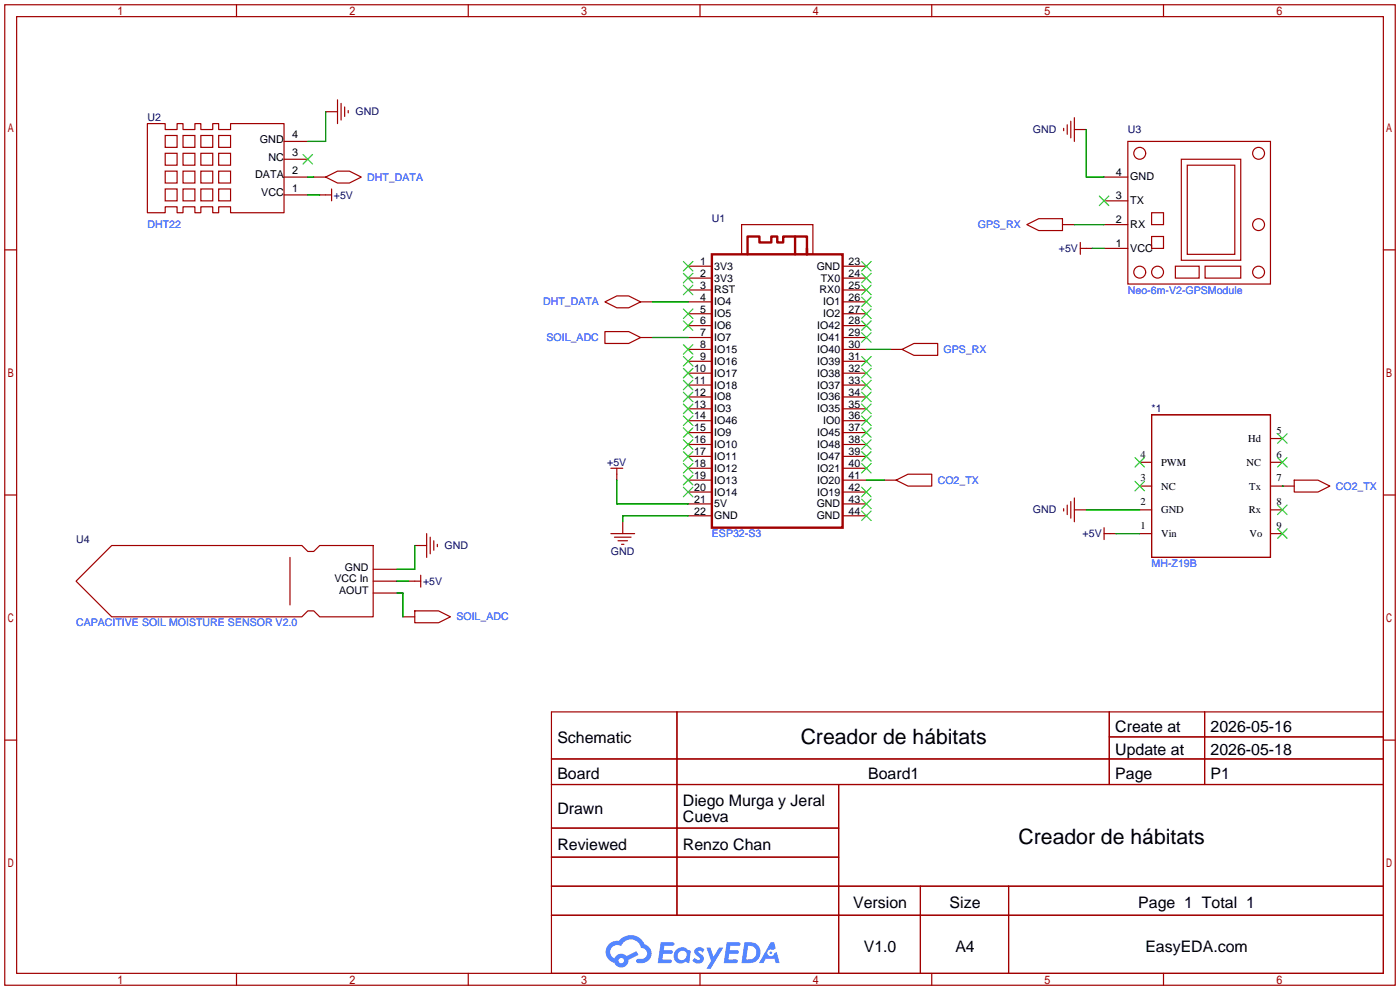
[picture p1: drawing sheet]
<svg xmlns="http://www.w3.org/2000/svg" width="299mm" height="212mm" viewBox="0 0 299 212" stroke-linecap="round" stroke-linejoin="round" font-family="sans-serif">
<g fill="none" stroke="#a10000" stroke-width=".25">
<path d="M1 1h297.2v209.6h-297.2zM3.6 3.6h292.1v204.4h-292.1zM50.5 1v2.6M100.1 1v2.6M149.6 1v2.6M199.1 1v2.6M248.7 1v2.6M1 53.4h2.6M295.7 53.4h2.5M1 105.8h2.6M295.7 105.8h2.5M1 158.2h2.6"/>
<path d="M117.9 152.1h177.8v55.9h-177.8zM144.7 152.1v43.5M237.1 152.1v15.6M237.1 157.5h58.6M257.5 152.1v15.6M295.7 158.2h2.5M117.9 162.2h177.8M117.9 167.7h177.8M117.9 177h61.3M179.2 167.7v40.3M117.9 189.4h177.8M117.9 183.2h61.3"/>
<path d="M117.9 195.6h177.8M196.7 189.4v18.6M215.6 189.4v18.6M50.5 208v2.6M100.1 208v2.6M149.6 208v2.6M199.1 208v2.6M248.7 208v2.6"/>
</g>
<g fill="#5487ff">
<path d="M148.7 202.7a1.3 1.3 0 0 1 1.9 .3l-.4 .6a.54 .54 0 0 0-1-.2l.2 .2a1.28 1.28 0 0 1 .7 2 1.53 1.53 0 0 1-2.1-.3l.5-.6 .8 .5a.31 .31 0 0 0 .3-.3 .31 .31 0 0 0-.3-.4 1.12 1.12 0 0 1-.6-1.8z"/>
<path d="M151 202.5h.8l.7 2 1.2-2h.9l-2.7 4.6h-.9l1-1.7z"/>
<path d="M141.2 201.4h1.6a1.31 1.31 0 0 1 1.3 .2 .4 .4 0 0 1-.4 .5l-1.7 .1-.1 .9h1.6a.4 .4 0 0 1 .3 .4 .4 .4 0 0 1-.4 .4h-1.7l-.1 1.2h1.3a.46 .46 0 0 1 .5 0 .46 .46 0 0 1 .2 .5l-.4 .2h-2.6z"/>
<path d="M155.3 201.4h1.6a1.32 1.32 0 0 1 1.3 .2 .39 .39 0 0 1-.4 .5l-1.7 .1-.1 .9h1.6a.4 .4 0 0 1 .3 .4 .4 .4 0 0 1-.4 .4h-1.7l-.1 1.2h1.3a.46 .46 0 0 1 .6 0 .46 .46 0 0 1 .1 .5l-.4 .2h-2.6z"/>
<path d="M164.7 201.4h.8l.3 1.3-.6 .4a.75 .75 0 0 0-1.2 .3 .75 .75 0 0 0 .5 1 .75 .75 0 0 0 1-.7l.5-.2 .6 2.3h-.8l-.3-.9h-1.8l-.6 .9h-.9z"/>
<path d="M159.1 201.4l-.6 4.4h1.4a2.27 2.27 0 0 0 2.6-2.2 2.27 2.27 0 0 0-2.7-2.2zM159.9 202.1a1.5 1.5 0 0 1 1.8 1.6 1.5 1.5 0 0 1-1.9 1.4h-.3z"/>
<path d="M144.5 203a1.6 1.6 0 0 0-.3 2.3 1.6 1.6 0 0 0 2.3 .2l.8 .3 .3-2.4-.1-.3-.5-.1a1.58 1.58 0 0 0-2.5 0zM145.1 203.5a.98 .98 0 0 1 1.6 .4 .98 .98 0 0 1-1 1.3 .94 .94 0 0 1-.9-.7 .94 .94 0 0 1 .3-1z"/>
<path d="M130.2 201.8a2.37 2.37 0 0 0 1.1 4 1.54 1.54 0 0 0 1.8 1 1.54 1.54 0 0 0 1.2-1.6l2.2-1.1-.5-.8-2.1 1a1.57 1.57 0 0 0-2.6 .5 1.5 1.5 0 0 1-.7-2.1 1.5 1.5 0 0 1 2.2-.5 2.23 2.23 0 0 1 2.3-1.4 2.23 2.23 0 0 1 1.9 1.8 1.16 1.16 0 0 1 1.3 1.1 1.16 1.16 0 0 1-1.1 1.2h-.7a.47 .47 0 0 0-.6 .4 .47 .47 0 0 0 .5 .5 2.17 2.17 0 0 0 2.5-.9 2.17 2.17 0 0 0-.4-2.7l-.8-.4a3.2 3.2 0 0 0-5.4-.7l-1.1 .1zM132.2 205.3a.6 .6 0 0 1 1.2 0 .6 .6 0 0 1-1.2 0z"/>
<circle cx="164.7" cy="203.6" r=".28"/>
</g>
<path d="M152.1 54.4h28v58.4h-28zM169.9 50.5v3.9M172.5 53.1v1.3v-3.9h-5.1v1.3h-1.3v-1.3h-1.3v1.3h-2.5v-1.3h-2.5v3.9" fill="none" stroke="#a10000" stroke-width=".51"/>
<g fill="none" stroke="#a10000" stroke-width=".25">
<path d="M31.5 26.4h3.8v1.3h2.5v-1.3h1.3v1.3h2.6v-1.3h1.2v1.3h2.6v-1.3h1.2v1.3h2.6v-1.3h11.4v19.1h-11.4v-1.3h-2.6v1.3h-1.2v-1.3h-2.6v1.3h-1.2v-1.3h-2.6v1.3h-1.3v-1.3h-2.5v1.3h-3.8zM35.3 36.6h2.5v2.5h-2.5zM35.3 32.8h2.5v2.5h-2.5zM35.3 29h2.5v2.5h-2.5zM39.1 36.6h2.6v2.5h-2.6zM39.1 32.8h2.6v2.5h-2.6zM39.1 29h2.6v2.5h-2.6zM42.9 36.6h2.6v2.5h-2.6zM42.9 32.8h2.6v2.5h-2.6zM42.9 29h2.6v2.5h-2.6zM46.7 36.6h2.6v2.5h-2.6zM46.7 32.8h2.6v2.5h-2.6z"/>
<path d="M46.7 29h2.6v2.5h-2.6zM60.7 37.8h5.1M60.7 34h5.1M60.7 30.2h5.1M67.1 37.8h2.5M69.6 37.8l2.5-1.2h2.6l2.5 1.2-2.5 1.3h-2.6zM69.6 23.9h2.5M72.1 21.3v5.1M72.9 22.1v3.6M73.7 22.9v2M74.4 23.6v.5M227.3 27.4v.5"/>
<path d="M228.1 26.7v2M228.9 25.9v3.6M229.6 27.7h2.6M229.6 25.1v5.1M236 37.8h5M241 30.2h30.5v30.5h-30.5zM252.5 34h12.7v21.6h-12.7zM253.7 35.3h10.2v19.1h-10.2zM35.3 40.4h2.5v2.5h-2.5zM39.1 40.4h2.6v2.5h-2.6zM42.9 40.4h2.6v2.5h-2.6zM46.7 40.4h2.6v2.5h-2.6z"/>
<path d="M60.7 41.7h5.1M68.3 41.7h2.6M70.9 40.4v2.5M147.1 56.9h5M147.1 59.4h5M158.5 48h15.2v6.4h-15.2zM180.1 56.9h5.1M180.1 59.4h5.1M219.5 48l2.5-1.3h5.1v2.6h-5.1zM227.1 48h2.5M230.9 53.1h2.5M230.9 51.8v2.6"/>
<path d="M236 53.1h5M236 48h5M236 42.9h5M246.1 50.5h2.6v2.6h-2.6zM246.1 45.5h2.6v2.5h-2.6zM251.2 56.9h5.1v2.5h-5.1zM257.6 56.9h7.6v2.5h-7.6zM129.3 64.5l2.5-1.3h2.6l2.5 1.3-2.5 1.3h-2.6zM129.3 70.9h5.1l2.5 1.2-2.5 1.3h-5.1zM136.9 64.5h2.5M136.9 72.1h2.5M147.1 62h5"/>
<path d="M147.1 64.5h5M147.1 67.1h5M147.1 69.6h5M147.1 72.1h5M147.1 74.7h5M147.1 77.2h5M147.1 79.8h5M180.1 62h5.1M180.1 64.5h5.1M180.1 67.1h5.1M180.1 69.6h5.1M180.1 72.1h5.1"/>
<path d="M180.1 74.7h5.1M180.1 77.2h5.1M180.1 79.8h5.1M190.2 74.7h2.6M192.8 74.7l2.5-1.3h5.1v2.5h-5.1zM147.1 82.3h5M147.1 84.8h5M147.1 87.4h5M147.1 89.9h5M147.1 92.5h5M147.1 95h5M147.1 97.5h5"/>
<path d="M180.1 82.3h5.1M180.1 84.8h5.1M180.1 87.4h5.1M180.1 89.9h5.1M180.1 92.5h5.1M180.1 95h5.1M180.1 97.5h5.1M243.6 98.8h2.5M246.1 88.6h25.4v30.5h-25.4zM271.5 93.7h2.6M271.5 98.8h2.6M23.9 116.6h40.6l1.3 1.3h1.3l1.2-1.3h11.5v15.2h-11.5l-1.2-1.2h-1.3l-1.3 1.2h-40.6l-7.6-7.6z"/>
<path d="M62 119.1v10.2M88.6 116.6h2.6M91.2 114v5.1M91.9 114.8v3.6M92.7 115.6v2M93.5 116.3v.5M130.6 100.1h2.5M130.6 114h5M131.3 114.8h3.6M131.8 100.1v2.5M132.1 115.6h2M132.8 116.3h.5"/>
<path d="M133.1 111.5v2.5M147.1 100.1h5M147.1 102.6h5M147.1 105.2h5M147.1 107.7h5M147.1 110.2h5M180.1 100.1h5.1M180.1 102.6h5.1M180.1 105.2h5.1M180.1 107.7h5.1M180.1 110.2h5.1M189 102.6h2.5"/>
<path d="M191.5 102.6l2.6-1.3h5v2.6h-5zM227.3 108.7v.5M228.1 107.9v2.1M228.9 107.2v3.5M229.6 109h2.6M229.6 106.4v5.1M236 114h2.5M236 112.8v2.5M243.6 103.9h2.5M243.6 114h2.5M243.6 109h2.5M271.5 103.9h5.1"/>
<path d="M271.5 114h2.6M271.5 109h2.6M276.6 102.6h5.1l2.5 1.3-2.5 1.3h-5.1zM79.8 121.7h5M79.8 124.2h5M79.8 126.7h5M86.1 131.8h2.5M87.4 124.2h2.5M88.6 130.6h5.1l2.6 1.2-2.6 1.3h-5.1zM89.9 122.9v2.6"/>
<circle cx="243.6" cy="32.8" r="1.27"/>
<circle cx="269" cy="32.8" r="1.27"/>
<circle cx="243.6" cy="58.2" r="1.27"/>
<circle cx="247.4" cy="58.2" r="1.27"/>
<circle cx="269" cy="48" r="1.27"/>
<circle cx="269" cy="58.2" r="1.27"/>
</g>
<g fill="none" stroke="#3c3" stroke-width=".25">
<path d="M64.8 33l2 2.1M66.8 33l-2 2.1M146 55.9l2.1 2M146 58.4l2.1 2.1M148.1 55.9l-2.1 2M148.1 58.4l-2.1 2.1M184.1 55.9l2.1 2M184.1 58.4l2.1 2.1M186.2 55.9l-2.1 2M186.2 58.4l-2.1 2.1M234.9 41.9l2.1 2M237 41.9l-2.1 2"/>
<path d="M146 61l2.1 2M146 66l2.1 2.1M146 68.6l2.1 2M146 73.7l2.1 2M146 76.2l2.1 2M146 78.7l2.1 2.1M148.1 61l-2.1 2M148.1 66l-2.1 2.1M148.1 68.6l-2.1 2M148.1 73.7l-2.1 2M148.1 76.2l-2.1 2M148.1 78.7l-2.1 2.1"/>
<path d="M184.1 61l2.1 2M184.1 63.5l2.1 2M184.1 66l2.1 2.1M184.1 68.6l2.1 2M184.1 71.1l2.1 2.1M184.1 76.2l2.1 2M184.1 78.7l2.1 2.1M186.2 61l-2.1 2M186.2 66l-2.1 2.1M186.2 63.5l-2.1 2M186.2 68.6l-2.1 2M186.2 71.1l-2.1 2.1"/>
<path d="M186.2 76.2l-2.1 2M186.2 78.7l-2.1 2.1M146 81.3l2.1 2M146 83.8l2.1 2.1M146 86.4l2.1 2M146 88.9l2.1 2M146 91.4l2.1 2.1M146 94l2.1 2M146 96.5l2.1 2.1M146 99.1l2.1 2M148.1 81.3l-2.1 2M148.1 83.8l-2.1 2.1"/>
<path d="M148.1 86.4l-2.1 2M148.1 88.9l-2.1 2M148.1 91.4l-2.1 2.1M148.1 94l-2.1 2M148.1 96.5l-2.1 2.1M148.1 99.1l-2.1 2M184.1 81.3l2.1 2M184.1 83.8l2.1 2.1M184.1 86.4l2.1 2M184.1 88.9l2.1 2M184.1 91.4l2.1 2.1M184.1 94l2.1 2"/>
<path d="M184.1 96.5l2.1 2.1M184.1 99.1l2.1 2M186.2 81.3l-2.1 2M186.2 83.8l-2.1 2.1M186.2 86.4l-2.1 2M186.2 88.9l-2.1 2M186.2 91.4l-2.1 2.1M186.2 94l-2.1 2M186.2 96.5l-2.1 2.1M186.2 99.1l-2.1 2M242.6 97.8l2 2M244.6 97.8l-2 2"/>
<path d="M273 92.7l2.1 2M273 97.8l2.1 2M275.1 92.7l-2.1 2M275.1 97.8l-2.1 2M146 101.6l2.1 2M146 104.1l2.1 2.1M148.1 101.6l-2.1 2M148.1 104.1l-2.1 2.1M184.1 104.1l2.1 2.1M184.1 106.7l2.1 2M184.1 109.2l2.1 2.1M186.2 104.1l-2.1 2.1"/>
<path d="M186.2 106.7l-2.1 2M186.2 109.2l-2.1 2.1M242.6 102.9l2 2M244.6 102.9l-2 2M273 107.9l2.1 2.1M273 113l2.1 2.1M275.1 107.9l-2.1 2.1M275.1 113l-2.1 2.1"/>
</g>
<g fill="none" stroke="#008700" stroke-width=".25">
<path d="M65.8 37.8h1.3M69.6 23.9v6.3h-3.8M232.2 27.7v10.1h3.8M65.8 41.7h2.5M229.6 48h6.4M233.4 53.1h2.6M139.4 64.5h7.7M139.4 72.1h7.7M185.2 74.7h5M88.6 116.6v5.1h-3.8M131.8 102.6v5.1h15.3M147.1 110.2h-14v1.3"/>
<path d="M185.2 102.6h3.8M232.2 109h11.4M238.5 114h5.1M274.1 103.9h.1M84.8 124.2h2.6M84.8 126.7h1.3v5.1"/>
</g>
<g font-size="4.5">
<text x="171.1" y="159.1">Creador de hábitats</text>
<text x="217.7" y="180.4">Creador de hábitats</text>
</g>
<g font-size="3.4">
<text x="119.1" y="158.8">Schematic</text>
<text x="238.4" y="156.4">Create at</text>
<text x="238.4" y="161.4">Update at</text>
<text x="258.7" y="156.4">2026-05-16</text>
<text x="258.7" y="161.4">2026-05-18</text>
<text x="119.1" y="166.5">Board</text>
<text x="185.5" y="166.5">Board1</text>
<text x="238.4" y="166.5">Page</text>
<text x="258.7" y="166.5">P1</text>
<text x="119.1" y="173.9">Drawn</text>
<text x="145.9" y="172.2">Diego Murga y Jeral</text>
<text x="145.9" y="175.6">Cueva</text>
<text x="119.1" y="181.7">Reviewed</text>
<text x="145.9" y="181.7">Renzo Chan</text>
<text x="182.3" y="194.1">Version</text>
<text x="203" y="194.1">Size</text>
<text x="243.3" y="194.1">Page 1 Total 1</text>
<text x="184.6" y="203.4">V1.0</text>
<text x="204.2" y="203.4">A4</text>
<text x="244.8" y="203.4">EasyEDA.com</text>
</g>
<g font-size="2.3" fill="#000080">
<text x="31.5" y="25.9">U2</text>
<text x="76" y="24.6">GND</text>
<text x="220.8" y="28.5">GND</text>
<text x="241" y="28.5">U3</text>
<text x="71.4" y="42.4">+5V</text>
<text x="152.1" y="47.5">U1</text>
<text x="226.3" y="53.9">+5V</text>
<text x="246.1" y="88.1">*1</text>
<text x="129.8" y="99.6">+5V</text>
<text x="220.8" y="109.7">GND</text>
<text x="16.3" y="116.1">U4</text>
<text x="95" y="117.4">GND</text>
<text x="130.6" y="118.6">GND</text>
<text x="231.4" y="114.8">+5V</text>
<text x="90.4" y="125">+5V</text>
</g>
<g font-size="2.3">
<text x="62.5" y="29.5">4</text>
<text x="55.6" y="30.5">GND</text>
<text x="57.4" y="34.3">NC</text>
<text x="62.5" y="33.3">3</text>
<text x="54.5" y="38.1">DATA</text>
<text x="55.8" y="42">VCC</text>
<text x="62.5" y="40.9">1</text>
<text x="62.5" y="37.1">2</text>
<text x="238.5" y="37.5">4</text>
<text x="241.6" y="38.5">GND</text>
<text x="238.5" y="47.7">2</text>
<text x="238.5" y="42.6">3</text>
<text x="241.6" y="43.6">TX</text>
<text x="238.5" y="52.8">1</text>
<text x="241.6" y="53.8">VCC</text>
<text x="241.6" y="48.7">RX</text>
<text x="149.6" y="56.6">1</text>
<text x="149.6" y="59.2">2</text>
<text x="152.7" y="57.6">3V3</text>
<text x="174.5" y="57.6">GND</text>
<text x="181.4" y="56.6">23</text>
<text x="181.4" y="59.2">24</text>
<text x="149.6" y="61.7">3</text>
<text x="149.6" y="64.2">4</text>
<text x="152.7" y="60.2">3V3</text>
<text x="152.7" y="62.7">RST</text>
<text x="152.7" y="65.3">IO4</text>
<text x="175.2" y="62.7">RX0</text>
<text x="175.4" y="60.2">TX0</text>
<text x="175.9" y="65.3">IO1</text>
<text x="181.4" y="61.7">25</text>
<text x="181.4" y="64.2">26</text>
<text x="149.6" y="66.8">5</text>
<text x="149.6" y="69.3">6</text>
<text x="149.6" y="71.9">7</text>
<text x="152.7" y="67.8">IO5</text>
<text x="152.7" y="70.3">IO6</text>
<text x="174.7" y="70.3">IO42</text>
<text x="175.9" y="67.8">IO2</text>
<text x="181.4" y="66.8">27</text>
<text x="181.4" y="69.3">28</text>
<text x="181.4" y="71.9">29</text>
<text x="149.6" y="74.4">8</text>
<text x="149.6" y="76.9">9</text>
<text x="152.7" y="72.9">IO7</text>
<text x="152.7" y="75.4">IO15</text>
<text x="152.7" y="78">IO16</text>
<text x="174.7" y="72.9">IO41</text>
<text x="174.7" y="75.4">IO40</text>
<text x="174.7" y="78">IO39</text>
<text x="181.4" y="74.4">30</text>
<text x="181.4" y="76.9">31</text>
<text x="148.4" y="79.5">10</text>
<text x="148.4" y="82">11</text>
<text x="152.7" y="80.5">IO17</text>
<text x="152.7" y="83">IO18</text>
<text x="174.7" y="80.5">IO38</text>
<text x="174.7" y="83">IO37</text>
<text x="181.4" y="79.5">32</text>
<text x="181.4" y="82">33</text>
<text x="148.4" y="84.6">12</text>
<text x="148.4" y="87.1">13</text>
<text x="148.4" y="89.6">14</text>
<text x="152.7" y="85.6">IO8</text>
<text x="152.7" y="88.1">IO3</text>
<text x="174.7" y="85.6">IO36</text>
<text x="174.7" y="88.1">IO35</text>
<text x="181.4" y="84.6">34</text>
<text x="181.4" y="87.1">35</text>
<text x="181.4" y="89.6">36</text>
<text x="148.4" y="92.2">15</text>
<text x="148.4" y="94.7">16</text>
<text x="152.7" y="90.7">IO46</text>
<text x="152.7" y="93.2">IO9</text>
<text x="152.7" y="95.7">IO10</text>
<text x="174.7" y="93.2">IO45</text>
<text x="174.7" y="95.7">IO48</text>
<text x="175.9" y="90.7">IO0</text>
<text x="181.4" y="92.2">37</text>
<text x="181.4" y="94.7">38</text>
<text x="148.4" y="97.3">17</text>
<text x="148.4" y="99.8">18</text>
<text x="152.7" y="98.3">IO11</text>
<text x="152.7" y="100.8">IO12</text>
<text x="174.7" y="98.3">IO47</text>
<text x="174.7" y="100.8">IO21</text>
<text x="181.4" y="97.3">39</text>
<text x="181.4" y="99.8">40</text>
<text x="148.4" y="102.3">19</text>
<text x="148.4" y="104.9">20</text>
<text x="148.4" y="107.4">21</text>
<text x="152.7" y="103.4">IO13</text>
<text x="152.7" y="105.9">IO14</text>
<text x="174.7" y="103.4">IO20</text>
<text x="174.7" y="105.9">IO19</text>
<text x="181.4" y="102.3">41</text>
<text x="181.4" y="104.9">42</text>
<text x="181.4" y="107.4">43</text>
<text x="148.4" y="110">22</text>
<text x="152.7" y="108.4">5V</text>
<text x="152.7" y="111">GND</text>
<text x="174.5" y="108.4">GND</text>
<text x="174.5" y="111">GND</text>
<text x="181.4" y="110">44</text>
<text x="71.5" y="124.5">VCC In</text>
<text x="73.7" y="121.9">GND</text>
<text x="72.5" y="127">AOUT</text>
</g>
<g font-size="2.3" fill="#00f">
<text x="78.5" y="38.6">DHT_DATA</text>
<text x="31.5" y="48.8">DHT22</text>
<text x="209" y="48.8">GPS_RX</text>
<text x="116.1" y="65.3">DHT_DATA</text>
<text x="241" y="62.7">Neo-6m-V2-GPSModule</text>
<text x="116.8" y="72.9">SOIL_ADC</text>
<text x="201.7" y="75.4">GPS_RX</text>
<text x="200.4" y="103.4">CO2_TX</text>
<text x="285.5" y="104.7">CO2_TX</text>
<text x="152.1" y="114.8">ESP32-S3</text>
<text x="246.1" y="121.2">MH-Z19B</text>
<text x="16.3" y="133.9">CAPACITIVE SOIL MOISTURE SENSOR V2.0</text>
<text x="97.5" y="132.6">SOIL_ADC</text>
</g>
<g font-size="2.2">
<text x="266.8" y="94.5">Hd</text>
<text x="272.8" y="92.7">5</text>
<text x="243.7" y="97.8">4</text>
<text x="248.2" y="99.6">PWM</text>
<text x="266.4" y="99.6">NC</text>
<text x="272.8" y="97.8">6</text>
<text x="243.7" y="107.9">2</text>
<text x="243.7" y="102.9">3</text>
<text x="248.2" y="104.6">NC</text>
<text x="267" y="104.6">Tx</text>
<text x="272.8" y="102.9">7</text>
<text x="272.8" y="107.9">8</text>
<text x="243.7" y="113">1</text>
<text x="248.2" y="109.7">GND</text>
<text x="266.9" y="109.7">Rx</text>
<text x="272.8" y="113">9</text>
<text x="248.2" y="114.8">Vin</text>
<text x="267" y="114.8">Vo</text>
</g>
</svg>
